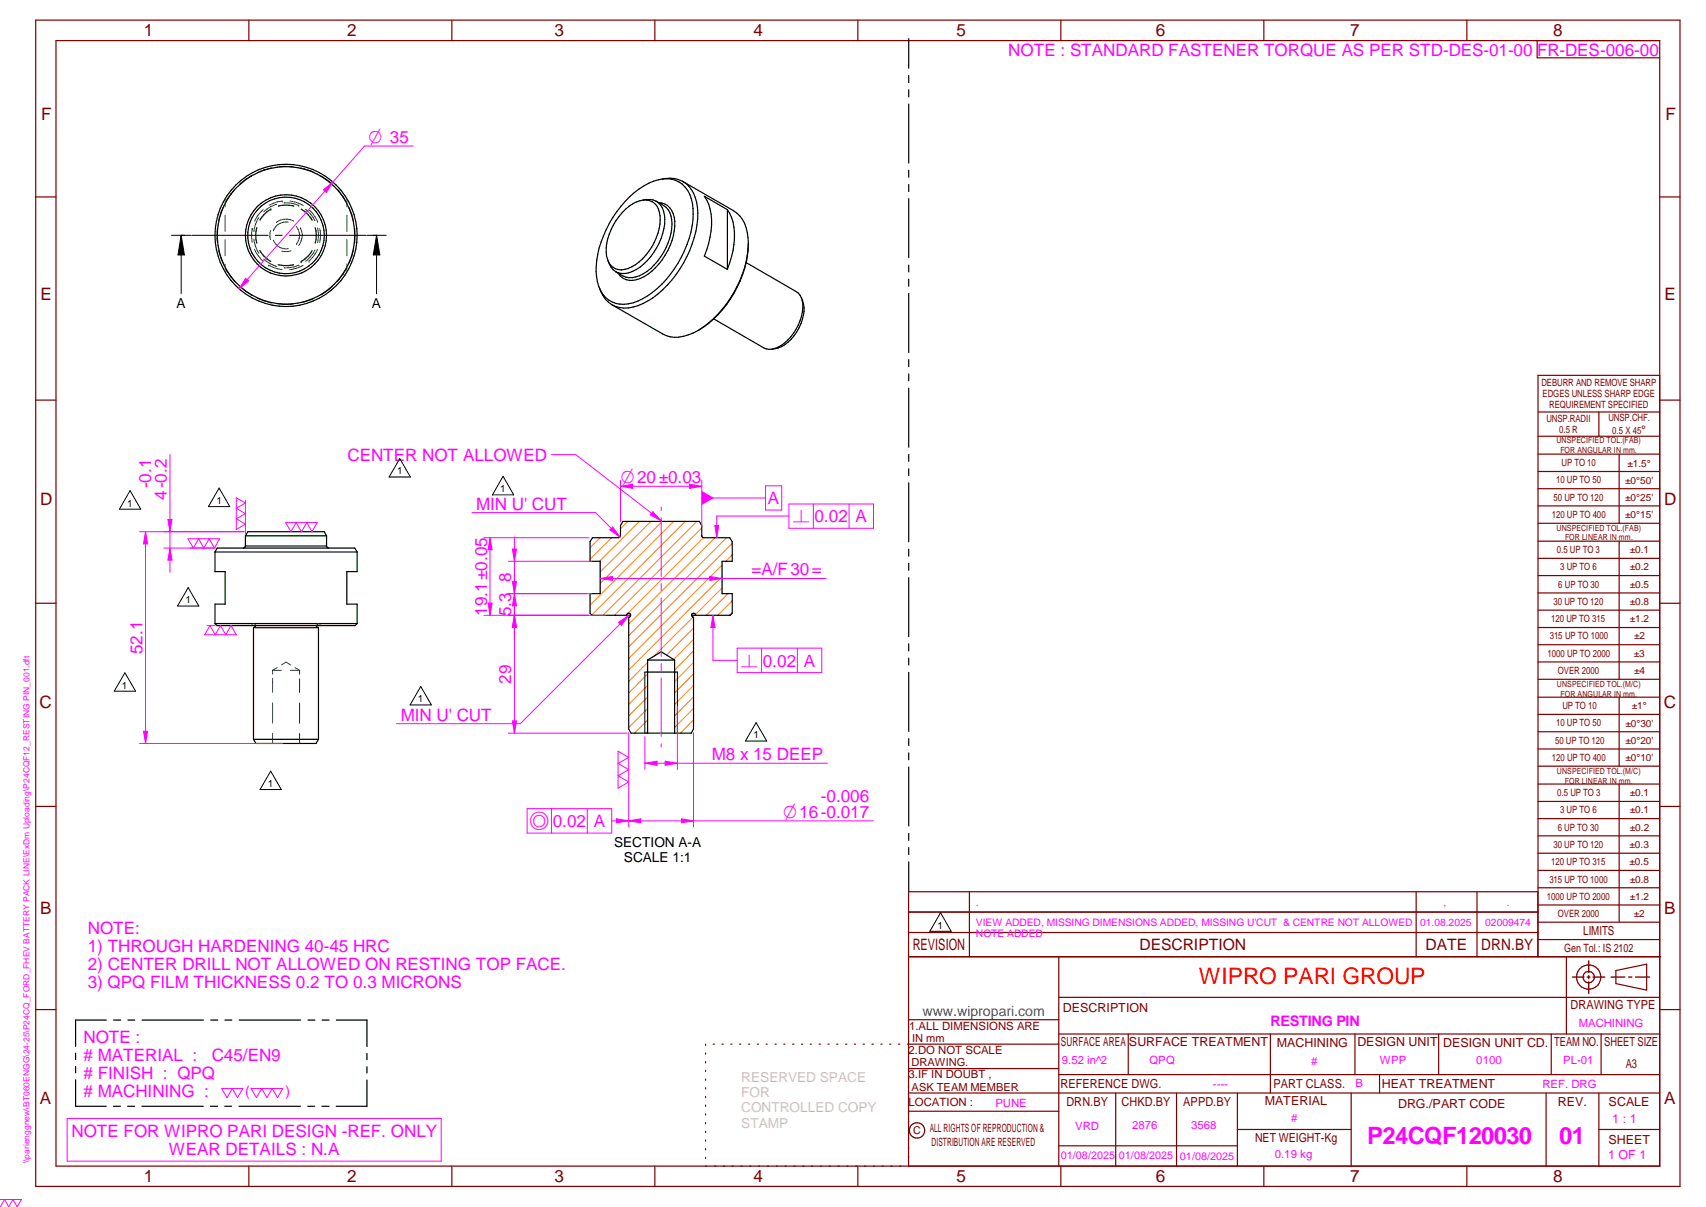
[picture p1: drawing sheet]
<svg xmlns="http://www.w3.org/2000/svg" width="420mm" height="297mm" viewBox="0 0 420 297" stroke-linecap="round" stroke-linejoin="round" font-family="sans-serif">
<g fill="none" stroke="#800000" stroke-width=".3">
<path d="M8.8 5h405v287h-405zM13.8 10h395v277h-395zM61.3 5v5M111.3 5v5M161.3 5v5M211.3 5v5M261.3 5v5M311.3 5v5M361.3 5v5M378.6 10v4.2h30.2M8.8 48.5h5M408.8 48.5h5"/>
<path d="M8.8 98.5h5M408.8 92.4h-30v143.1M408.8 98.5h5M378.8 101.4h30M378.8 107.4h30M378.8 111.8h30M378.8 116h30M393.8 101.4v6M398.8 111.8v17M378.8 120.3h30M378.8 124.5h30M378.8 128.8h30"/>
<path d="M378.8 133.2h30M378.8 137.4h30M398.8 133.2v34M8.8 148.5h5M378.8 141.6h30M378.8 145.9h30M378.8 150.2h30M378.8 154.4h30M378.8 158.7h30M408.8 148.5h5M378.8 162.9h30M378.8 167.2h30"/>
<path d="M378.8 171.6h30M378.8 175.8h30M398.8 171.6v17M8.8 198.5h5M378.8 180.1h30M378.8 184.3h30M378.8 188.6h30M378.8 193h30M378.8 197.2h30M398.8 193v33.9M408.8 198.5h5M238.7 219.5v16"/>
<path d="M348.8 219.5v16M363.8 219.5v16M378.8 201.5h30M378.8 205.7h30M378.8 210h30M378.8 214.2h30M378.8 218.5h30M223.8 235.5h185.2M223.8 229.5h154.9M223.8 224.5h154.9M260.8 235.5v51.5M378.7 235.5v-16h-154.9v67.5"/>
<path d="M378.8 222.7h30M378.8 226.9h30M378.8 231.2h30M385.8 235.5v19M398 238.8l7.5-1.5v6.4l-7.5-1.6zM8.8 248.5h5M173.8 257v.3M173.8 259.1v.3M175.6 257h.3M177.8 257h.3M180 257h.3M182.1 257h.3"/>
<path d="M184.4 257h.2M186.5 257h.3M188.7 257h.3M190.9 257h.3M193 257h.3M195.2 257h.3M197.4 257h.3M199.5 257h.3M201.7 257h.3M203.9 257h.3M206.1 257h.3M208.2 257h.4"/>
<path d="M210.4 257h.3M212.6 257h.3M214.7 257h.4M216.9 257h.3M219.1 257h.3M221.3 257h.3M223.8 251h37M260.8 257h-37.3M260.8 245.4h148M260.8 254.5h148M277.9 254.5v10M312.9 254.5v14.5"/>
<path d="M333.7 254.5v10M354.3 254.5v10M382 254.5v10M394.3 254.5v10M408.8 248.5h5M173.8 261.2v.4M173.8 263.4v.3M173.8 265.6v.3M173.8 267.7v.3M173.8 269.8v.3M173.8 271.9v.4M173.8 274.1v.3"/>
<path d="M173.8 276.3v.3M173.8 278.4v.3M223.8 263h37M223.8 273.5h37M260.8 264.5h148M274.8 269v18M289.8 269v18M304.7 278h28.1M304.7 269v18M332.8 269v18M339.8 264.5v4.5M380.8 269v18"/>
<path d="M393.8 269v18M393.8 278h15M408.8 269h-185M61.3 287v5M111.3 287v5M161.3 287v5M173.8 280.5v.3M173.8 282.7v.3M173.8 284.8v.3M211.3 287v5M260.8 282h43.9M261.3 287v5"/>
<path d="M311.3 287v5M361.3 287v5"/>
<circle cx="391.3" cy="240.5" r="2.99"/>
<circle cx="391.3" cy="240.5" r="1.4"/>
<circle cx="225.9" cy="278.2" r="1.89"/>
</g>
<path d="M152.8 119.7l3-.5v1zM152.8 118.2v10.2M172.8 118.2v11.5M162.8 124.8v.8M162.8 127.4v14.5M162.8 143.6v1.7M162.8 147.2v14.3M162.8 163.3v1.8M162.8 166.8v14.4M162.8 183v.9M16.5 275.3h92.2v10.5h-92.2z" fill="none" stroke="#f0f" stroke-width=".25"/>
<g fill="none" stroke="#000" stroke-width=".3">
<path d="M223.8 9.5v7.3M223.8 18.6v1.7M223.8 22.1v1.7M223.8 25.6v14.5M223.8 41.9v1.7M223.8 45.4v1.7M223.8 48.9v14.5M223.8 65.2v1.7M223.8 68.7v1.7M223.8 72.2v14.5M223.8 88.5v1.8M223.8 92v1.7"/>
<path d="M223.8 95.5v14.6M223.8 111.8v1.7M223.8 115.4v1.7M223.8 118.8v14.5M223.8 135.2v1.7M223.8 138.6v1.8M154.3 151.4l.3-.4h.6a.51 .51 0 0 1 .1 .6 .51 .51 0 0 1-.5 .3v27.5l.6 1h14.9l.5-1v-27.5a.51 .51 0 0 1-.4-.3 .51 .51 0 0 1 .1-.6h.5l.3 .4M155.3 151.4h-9.5l-.5-.5v-4.8h2.5v-8h-2.5v-4.8l.6-1 6.7-.1 .2-.4v-2.5l.6-1h18.8l.6 1v2.5l.3 .4 6.6 .1 .6 1v4.8h-2.5v8h2.5v4.8l-.5 .5h-9.5M223.8 142.2v14.5M223.8 158.5v1.7M158.8 165.4h8M159.5 162.4v18"/>
<path d="M159.5 162.4h6.6M166.1 162.4v18M166.1 162.4l-3.3-2-3.3 2M223.8 162v1.7M223.8 165.5v14.5M223.8 181.8v1.7M223.8 185.3v1.7M223.8 188.8v14.5M223.8 205.1v1.7M223.8 208.6v1.7M223.8 212.1v7.2"/>
<circle cx="70.4" cy="57.9" r="10"/>
<circle cx="70.4" cy="57.9" r="16.9"/>
<circle cx="70.4" cy="57.9" r="9.4"/>
<circle cx="70.4" cy="57.9" r="17.5"/>
</g>
<path d="M391.3 236.5v2.9M387.3 240.5h2.8M390.9 240.5h.7M391.3 240.1v.7M391.3 241.6v2.9M392.3 240.5h3M396.8 240.5h3.4M401.1 240.5h.8M402.8 240.5h3.5" fill="none" stroke="#800000" stroke-width=".34"/>
<g fill="none" stroke="#008000" stroke-width=".25">
<path d="M53.5 56.2v3.5M54.9 51.1l-1.1 3.3M55.4 48.9v2M55.4 53v3.9M55.4 59v3.9M57.8 46.6l-2.1 2.8M61.9 43.2l-2.8 2.1M61.9 43.2h.1M62.1 56.2h.1M62.1 56.2l-.1 1.1 .1 2.3M62.5 58.9a7.5 7.5 0 0 0 1.3 3.4M63.2 56a6.7 6.7 0 0 0 0 3.8"/>
<path d="M63.3 56a7.3 7.3 0 0 0 0 3.9M63.7 53.6a7.7 7.7 0 0 0-1.2 3.4M64.3 53.7l-.3 .4M64.3 53.8l-.3 .4M64.8 51.6a7.5 7.5 0 0 0-2.1 2.8M66.7 56.7l-.2 1.4 .1 .9M66.7 51.4h.1M66.7 51.4l-1.8 1.4-.6 .9M66.7 51.5l-.9 .6-1.5 1.7M66.7 51.5h.1M67 41.3l-3.4 1.1M67.3 59.1a3.2 3.2 0 0 0 3.7 2.1"/>
<path d="M68.1 50.3a7.2 7.2 0 0 0-3.1 1.8M68.7 41h3.6M68.8 50.6l-.2 .1M69.5 49.5l-1.1 .2-2.1 .8M69.5 49.5h.1M70 50a7.1 7.1 0 0 1 3.6 .5M71 50.5l1.4 .2M71 54.7a3.3 3.3 0 0 0-3.7 2.1M71 50.5l1.3 .3M71 50.5h-1.1l-1.4 .3M71.4 49.5a7.6 7.6 0 0 1 3.3 1.1M72.3 54.4a4 4 0 0 0-4.3 .4"/>
<path d="M73 55.8a3.3 3.3 0 0 1 .1 4.2M73.1 60h.1M73.6 50.5h.1M74 56.1a4.1 4.1 0 0 1-.4 4.3M74 56.1h.1M74 41.3l3.4 1.1M74.2 51.5a7 7 0 0 1 2.6 2.7M74.2 51.5a7.3 7.3 0 0 1 2.8 2.7M75.2 51.5a7.1 7.1 0 0 1 2.3 2.8M76.2 51.7l.8 .8 1.2 2M77.6 56l.2 .8M77.7 56l.1 .8"/>
<path d="M77.8 56.8v2.2l-.2 .8M77.8 56.8l.1 1.1-.2 1.9M78.2 56.1a7.9 7.9 0 0 1 0 3.6M78.2 54.5h.1M78.7 56.3a6.9 6.9 0 0 1 0 3.3M79 43.3l2.1 1.3 .7 .7M83.1 46.6l2.1 2.9M85.4 48.9v2M85.4 53v3.9M85.4 59v3.9M86 51.1l1.1 3.3M87.4 59.6h.1"/>
<path d="M87.4 56.2v3.4M53.8 61.5l1.1 3.3M55.4 65v1.9M55.7 66.5l2.1 2.8M59.1 70.6l2.8 2M62.7 61.3a8.1 8.1 0 0 0 2 2.9M63.6 73.4l3.3 1.1M64 61.6l.3 .5M64 61.7l.3 .4M64.3 62.1l.6 .9 1.7 1.4M64.3 62.1l.7 .9 1.7 1.3M65 63.8a8.3 8.3 0 0 0 3.1 1.8"/>
<path d="M66.2 65.3h.1M66.2 65.3l1.1 .5 2.2 .6M68.4 65.2a7.4 7.4 0 0 0 3.9 0M71.7 61.7l-1.5 .2-.8-.1M72.2 74.8l-2.2 .1-1.3-.1M72.3 65.1a7 7 0 0 1-3.7 0M73.6 65.3a8.1 8.1 0 0 1-3.6 .6M73.6 65.3h.1M74.2 64.3h.1M74.2 64.4h.1M74.6 65.3l-1.5 .7-1.8 .4M76.1 64.3h.1"/>
<path d="M76.9 61.6a6.8 6.8 0 0 1-2.7 2.7M76.9 61.7a7.2 7.2 0 0 1-2.7 2.7M77.3 73.4l-3.3 1.1M77.6 61.5a8.2 8.2 0 0 1-2.3 2.8M78.2 61.4l-1.2 2-.9 .9M81.8 70.5l-2.8 2.1M85.2 66.4l-2.1 2.9M85.4 65v1.9M87.1 61.5l-1.1 3.3"/>
</g>
<path d="M42.2 57.9h4.8M44.6 57.9l.8 4.8h-1.6zM44.6 57.9v14.4M47.2 57.9h18.8M67.8 57.9h1.7M71.3 57.9h18.8M90.3 57.9h4.8M92.7 57.9l.8 4.8h-1.6zM92.7 57.9v14.4M158.8 165.4v15M166.8 165.4v15" fill="none" stroke="#000" stroke-width=".25"/>
<path d="M44.6 57.9l.8 4.8h-1.6zM92.7 57.9l.8 4.8h-1.6z" fill="#000"/>
<g fill="none" stroke="#ff8000" stroke-width=".25">
<path d="M147.8 132.3l-2.5 2.5M150.6 132.3l-5.3 5.3M154.6 128.3l-1.8 1.8M157.5 128.3l-9.9 9.8M160.3 128.3l-12.5 12.5M163.1 128.3l-15.3 15.3M165.9 128.3l-20.6 20.6M168.8 128.3l-23.1 23M171.6 128.3l-23.1 23.1M172.8 129.9l-21.5 21.5M173.3 132.3l-18.7 18.7M176.1 132.3l-21.3 21.3"/>
<path d="M177.8 139.1l-23 23M178.9 132.3l-24.1 24.1M180.3 136.6l-1.5 1.5M180.3 133.7l-25.5 25.5M154.4 151.2l-.2 .2M170.7 151.9l-9.6 9.6M170.8 154.6l-6.6 6.6M170.8 157.4l-4.9 4.9M177.8 141.9l-23 23M177.8 144.7l-6.5 6.6M179.3 146.1l-5.4 5.3M180.3 147.9l-3.5 3.5"/>
<path d="M180.3 150.7l-.7 .7M159.5 163l-4.7 4.7M159.5 165.9l-4.7 4.7M159.5 168.7l-4.7 4.7M159.5 171.5l-4.7 4.7M159.5 174.4l-4.7 4.6M159.5 177.2l-3.2 3.2M170.8 160.2l-4.7 4.7M170.8 177.2l-3.2 3.2M170.8 163l-4.7 4.7M170.8 165.9l-4.7 4.6M170.8 168.7l-4.7 4.7"/>
<path d="M170.8 171.5l-4.7 4.7M170.8 174.3l-4.7 4.7M159.5 180l-.4 .4"/>
</g>
<path d="M152.8 119.7l3-.5v1z" fill="#f0f"/>
<path d="M169.8 119.2l3 .5-3 .5z" fill="none" stroke="#f0f" stroke-width=".25"/>
<path d="M169.8 119.2l3 .5-3 .5z" fill="#f0f"/>
<path d="M152.8 119.7h20M147.8 142.4l3-.5v.9z" fill="none" stroke="#f0f" stroke-width=".25"/>
<path d="M147.8 142.4l3-.5v.9z" fill="#f0f"/>
<path d="M174.8 141.9l3 .5-3 .4z" fill="none" stroke="#f0f" stroke-width=".25"/>
<path d="M174.8 141.9l3 .5-3 .4z" fill="#f0f"/>
<path d="M147.8 142.4h55.6M154.8 180.3v23.2M170.8 180.3v23.2M154.8 202l3-.5v1z" fill="none" stroke="#f0f" stroke-width=".25"/>
<path d="M154.8 202l3-.5v1z" fill="#f0f"/>
<path d="M167.8 201.5l3 .5-3 .5z" fill="none" stroke="#f0f" stroke-width=".25"/>
<path d="M167.8 201.5l3 .5-3 .5z" fill="#f0f"/>
<path d="M125.2 151.4h19.7M126.2 177.4h1l-.5 3zM125.2 180.4h29.3M154.8 202h60.3" fill="none" stroke="#f0f" stroke-width=".25"/>
<path d="M126.2 177.4h1l-.5 3z" fill="#f0f"/>
<path d="M126.7 151.4l.5 3h-1z" fill="none" stroke="#f0f" stroke-width=".25"/>
<path d="M126.7 151.4l.5 3h-1z" fill="#f0f"/>
<path d="M125.2 151.4h19.7M125.2 146.1h20.5M126.7 151.4l.5 3h-1zM126.7 151.4v29" fill="none" stroke="#f0f" stroke-width=".25"/>
<path d="M126.7 151.4l.5 3h-1z" fill="#f0f"/>
<path d="M126.2 143.1h1l-.5 3z" fill="none" stroke="#f0f" stroke-width=".25"/>
<path d="M126.2 143.1h1l-.5 3z" fill="#f0f"/>
<path d="M125.2 138.1h20.5M125.2 146.1h19.2M126.7 146.1l.5 3h-1zM126.7 140.1v17.3" fill="none" stroke="#f0f" stroke-width=".25"/>
<path d="M126.7 146.1l.5 3h-1z" fill="#f0f"/>
<path d="M126.2 135.1h1l-.5 3z" fill="none" stroke="#f0f" stroke-width=".25"/>
<path d="M126.2 135.1h1l-.5 3z" fill="#f0f"/>
<path d="M126.7 132.1v20M172.8 122.6h15.7" fill="none" stroke="#f0f" stroke-width=".25"/>
<path d="M172.8 120.8l3 1.8-3 1.6z" fill="#f0f"/>
<path d="M188.5 119.5h4v6h-4zM150.7 202h4.1" fill="none" stroke="#f0f" stroke-width=".25"/>
<path d="M151.8 201.5l3 .5-3 .5z" fill="#f0f"/>
<path d="M175.6 151.4v11.1M129.8 199h20.9v6h-20.9zM135.8 199v6M144.6 199v6M151.8 201.5l3 .5-3 .5z" fill="none" stroke="#f0f" stroke-width=".25"/>
<path d="M175.6 151.4l.5 3h-1z" fill="#f0f"/>
<path d="M176.5 127v5.3M175.6 151.4l.5 3h-1zM181.6 159.5h20.8v6h-20.8zM187.6 159.5v6M196.4 159.5v6M175.6 162.5h6" fill="none" stroke="#f0f" stroke-width=".25"/>
<path d="M176.1 129.3h.9l-.5 3z" fill="#f0f"/>
<path d="M119.2 132.3h25.8M120.7 132.3l.5 3h-1zM176.1 129.3h.9l-.5 3zM176.5 127h17.8M194.3 124h20.8v6h-20.8zM200.3 124v6M209.1 124v6M119.2 151.4h30" fill="none" stroke="#f0f" stroke-width=".25"/>
<path d="M120.7 132.3l.5 3h-1z" fill="#f0f"/>
<path d="M120.2 148.4h1l-.5 3z" fill="none" stroke="#f0f" stroke-width=".25"/>
<path d="M120.2 148.4h1l-.5 3z" fill="#f0f"/>
<path d="M101.8 35.9h-12l-30.9 35.2M60.5 68.5l.7 .6-2.3 2zM120.7 132.3v19.1" fill="none" stroke="#f0f" stroke-width=".25"/>
<g fill="none" stroke="#000" stroke-width=".3">
<path d="M153.2 52.3a7.1 7.1 0 0 1 6.8-2.9 3.8 3.8 0 0 1 2.5 3.7 14 14 0 0 1-7.8 13 3.7 3.7 0 0 1-5.3-3.1 14.1 14.1 0 0 1 3.8-10.7zM155.1 48.4a14 14 0 0 1 9.3-4.4 6.5 6.5 0 0 1 6.1 6.1 24.1 24.1 0 0 1-5.4 17.4 18.6 18.6 0 0 1-10.3 7.3 6.3 6.3 0 0 1-7.7-5.4 21.6 21.6 0 0 1 3-14.5 29.2 29.2 0 0 1 5-6.5zM158.3 49.2a4 4 0 0 1 5.3 3.8 15 15 0 0 1-7.8 13.8 4.7 4.7 0 0 1-4.1 .1M161.7 49.5a5.7 5.7 0 0 1 3.7 6.8 15.5 15.5 0 0 1-7.9 11.6 5.3 5.3 0 0 1-5.8-1M162.2 49.9a4.3 4.3 0 0 1 4 4.6 16 16 0 0 1-8.5 14 4.2 4.2 0 0 1-5.5-1.3M163.1 44.1a6.7 6.7 0 0 1 8.5 5.7 22.5 22.5 0 0 1-3.3 14.9 23.3 23.3 0 0 1-11.2 10.5 7.5 7.5 0 0 1-6.4-.2M168.2 44.7l12.5 7.2a7.9 7.9 0 0 1 3.5 6.6l.1 1.4M179.1 51.6l-5.6-3.3a12.7 12.7 0 0 1 1.4 10l-1.4 4.7 5.6 3.3M179.1 51.6a13.2 13.2 0 0 1 1.4 10l-1.4 4.7M179.1 51.6v14.7M184.3 59.9a26.6 26.6 0 0 1-8.5 18.6M184.3 59.9a27.8 27.8 0 0 1-11.2 20.7"/>
<path d="M147.6 70.8a7.6 7.6 0 0 0 3.1 4.2M149.7 64.1a4.8 4.8 0 0 0 2 2.8M150.7 75l12.5 7.2a7.8 7.8 0 0 0 7.5-.2l1.2-.7M175.8 78.5l-1.2 1-2.7 1.8M183.8 64.6l12.3 7.2a4.1 4.1 0 0 1 1.6 4.1 12.5 12.5 0 0 1-6 9.5 3.9 3.9 0 0 1-3.6 .2l-12.3-7.1M197.3 73.3a7.8 7.8 0 0 1-.5 7.4 8.7 8.7 0 0 1-6.7 5.2M172.3 81.1l-.4 .2M18.6 259.2v1.6M26.2 251h-7.6v6.5M28 251h1.7M31.5 251h1.7M35 251h15.1"/>
<path d="M51.9 251h1.7M55.4 251h1.7M58.9 251h15.1M75.9 251h1.6M79.3 251h1.8M82.8 251h7.6v6.6M90.4 259.2v1.6M18.6 265.7v6.5h7.6M18.6 262.5v1.5M27.9 272.2h1.8M31.4 272.2h1.7M35 272.2h15.1"/>
<path d="M51.8 272.2h1.8M55.4 272.2h1.7M58.9 272.2h15.1M75.8 272.2h1.7M79.3 272.2h1.7M90.4 265.8v6.4h-7.6M90.4 262.5v1.6"/>
</g>
<path d="M60.5 68.5l.7 .6-2.3 2z" fill="#f0f"/>
<path d="M79.7 46.7l2.3-1.9-1.6 2.6z" fill="none" stroke="#f0f" stroke-width=".25"/>
<path d="M79.7 46.7l2.3-1.9-1.6 2.6z" fill="#f0f"/>
<g fill="none" stroke="#f0f" stroke-width=".25">
<path d="M34.4 130.9h25.7M35.8 130.9l.6 3h-1.1zM46.3 132.6h7.8l-1.3 2.3-1.3-2.3-1.3 2.3-1.3-2.3-1.3 2.3zM46.9 134.9h6.2M58.2 122.5l2.2 1.3-2.2 1.3 2.2 1.3-2.2 1.3 2.2 1.3-2.2 1.3zM60.4 123.1v8.3M70.3 128.6h7.8l-1.3 2.3-1.2-2.3-1.4 2.3-1.3-2.3-1.2 2.3zM51 154h2M51.7 154l1.3 2.2 1.3-2.2 1.3 2.2 1.3-2.2 1.3 2.2h-7.8zM34.4 183h35.1M152.2 184.9l2.6 1.5-2.6 1.5 2.6 1.5-2.6 1.5 2.6 1.5-2.6 1.6zM54.6 267.9h5.2l-1.3 2.2-1.3-2.2-1.3 2.2z"/>
<path d="M61.8 267.9h7.8l-1.2 2.2-1.4-2.2-1.3 2.2-1.2-2.2-1.3 2.2zM.1 295.2h5.2l-1.1 1.8-1-1.8-1.1 1.8-1-1.8-1 1.8"/>
</g>
<g fill="none" stroke="#000" stroke-width=".3">
<path d="M52.9 135.8h35.1M52.9 135.8l.6-.9h33.9l.6 .9M52.9 135.8v4.9h2.5v8h-2.5v4.8M60.4 131.9h20M60.4 134.4h20M60.4 131.9v2.5M60.4 134.4l-.5 .5M60.4 131.9l.6-1h18.9l.5 1M80.4 131.9v2.5M80.4 134.4l.5 .5M88 135.8v4.9h-2.6v8h2.6v4.8M52.9 153.5l.6 .5h33.9l.6-.5"/>
<path d="M52.9 153.5h35.1M62.4 154.5h16M62.4 154.5v27.4M62.9 154l-.5 .5M77.9 154l.5 .5M78.4 154.5v27.4M62.4 181.9l.6 1.1h14.8l.6-1.1M62.4 181.9h16"/>
</g>
<g fill="none" stroke="#008000" stroke-width=".25">
<path d="M62 153.9l-.1 .1M62.2 153.5l-.2 .2M62.5 153.5h-.2M62.7 153.5l.2 .2M62.9 153.7h.1M62.9 153.8v.2M78 153.9l-.1 .1M78.2 153.5h.1M78.2 153.5l-.2 .2M78.5 153.5h-.2M78.7 153.5l.2 .2M78.9 153.9v.1"/>
<path d="M67.1 165h2.2M67.1 165v.9M67.1 167v3.4M67.1 173v4.9M68.2 164.3l-1.1 .7M69.4 163.6l1-.7 1.1 .7M71.5 165h2.3M72.7 164.3l1.1 .7M73.8 165v.9M73.8 167v3.4M73.8 173v5M67.1 180.5v2.5"/>
<path d="M73.8 180.5v2.5"/>
</g>
<path d="M35.8 130.9l.6 3h-1.1z" fill="#f0f"/>
<path d="M35.3 180h1.1l-.6 3z" fill="none" stroke="#f0f" stroke-width=".25"/>
<path d="M35.3 180h1.1l-.6 3z" fill="#f0f"/>
<path d="M35.8 130.9v52.1M40.3 134.9h12.3M40.3 130.9h19.8M41.9 134.9l.5 2.9h-1.1z" fill="none" stroke="#f0f" stroke-width=".25"/>
<path d="M41.9 134.9l.5 2.9h-1.1z" fill="#f0f"/>
<path d="M41.3 127.8h1.1l-.5 3.1z" fill="none" stroke="#f0f" stroke-width=".25"/>
<path d="M41.3 127.8h1.1l-.5 3.1z" fill="#f0f"/>
<path d="M41.9 111.8v29M166.8 173.8v15.6M158.8 187.8l3-.5v1zM158.8 181.3v8.1" fill="none" stroke="#f0f" stroke-width=".25"/>
<path d="M158.8 187.8l3-.5v1z" fill="#f0f"/>
<path d="M163.8 187.3l3 .5-3 .5z" fill="none" stroke="#f0f" stroke-width=".25"/>
<path d="M163.8 187.3l3 .5-3 .5z" fill="#f0f"/>
<path d="M141.8 111.9l21 16.2M158.8 187.8h45" fill="none" stroke="#f0f" stroke-width=".25"/>
<path d="M32 120.7l2.7 4.6h-5.3zM54 120.1l2.6 4.6h-5.3zM46.3 144.6l2.7 4.5h-5.3zM30.8 165.6l2.6 4.5h-5.3zM186.2 177.8l2.6 4.6h-5.2zM66.7 189.8l2.6 4.5h-5.3z" fill="none" stroke="#000" stroke-width=".25"/>
<path d="M160.8 125.9l2 2.2-2.7-1.4z" fill="#f0f"/>
<path d="M135.8 111.9h6M160.8 125.9l2 2.2-2.7-1.4zM154.8 151.4l-26.7 26.7" fill="none" stroke="#f0f" stroke-width=".25"/>
<path d="M152.3 153.2l2.5-1.8-1.7 2.5z" fill="#f0f"/>
<path d="M146.7 126.2l6 6M152.3 153.2l2.5-1.8-1.7 2.5zM97.7 178.1h30.4" fill="none" stroke="#f0f" stroke-width=".25"/>
<path d="M150.2 130.4l.7-.7 1.8 2.5z" fill="#f0f"/>
<path d="M116.2 126.2h30.5M150.2 130.4l.7-.7 1.8 2.5z" fill="none" stroke="#f0f" stroke-width=".25"/>
<path d="M98.5 112.9l2.6 4.5h-5.3zM123.9 117.2l2.6 4.6h-5.2zM103.6 169l2.6 4.5h-5.2zM231.6 224.6l2.7 4.6h-5.3z" fill="none" stroke="#000" stroke-width=".25"/>
<g font-size="5.9" fill="#f0f">
<text x="336.8" y="281.6">P24CQF120030</text>
<text x="384" y="281.6">01</text>
</g>
<text font-size="5.6" fill="#f00" x="295.3" y="242.2">WIPRO PARI GROUP</text>
<g font-size="4.6" fill="#f0f">
<text x="90.8" y="35.2">O 35</text>
<text x="152.9" y="119">O20±0.03</text>
<text x="195.2" y="128.5">n</text>
<text x="182.5" y="164">n</text>
<text x="130.4" y="203.5">a</text>
<text x="192.9" y="201.3">O16-0.017</text>
</g>
<g font-size="4.2" fill="#800000">
<text x="35.4" y="9">1</text>
<text x="85.5" y="8.9">2</text>
<text x="136.6" y="9">3</text>
<text x="185.6" y="9">4</text>
<text x="235.6" y="9">5</text>
<text x="284.6" y="8.8">6</text>
<text x="332.6" y="9">7</text>
<text x="382.6" y="9">8</text>
<text x="10.1" y="29.6">F</text>
<text x="410.2" y="29.6">F</text>
<text x="9.9" y="73.9">E</text>
<text x="409.9" y="73.9">E</text>
<text x="9.9" y="124.2">D</text>
<text x="409.9" y="124.2">D</text>
<text x="9.7" y="174.3">C</text>
<text x="409.7" y="174.3">C</text>
<text x="9.9" y="225">B</text>
<text x="409.8" y="225">B</text>
<text x="9.8" y="271.7">A</text>
<text x="409.8" y="271.7">A</text>
<text x="35.4" y="291">1</text>
<text x="85.5" y="290.9">2</text>
<text x="136.6" y="291">3</text>
<text x="185.6" y="291">4</text>
<text x="235.6" y="291">5</text>
<text x="284.6" y="290.8">6</text>
<text x="332.6" y="291">7</text>
<text x="382.6" y="291">8</text>
</g>
<g font-size="4.2" fill="#f0f">
<text x="248.3" y="13.8">NOTE : STANDARD FASTENER TORQUE AS PER STD-DES-01-00 FR-DES-006-00</text>
<text x="85.6" y="113.4">CENTER NOT ALLOWED</text>
<text x="37.2" y="120.1" transform="rotate(-90 37.2 120.1)">-0.1</text>
<text x="41.1" y="123.1" transform="rotate(-90 41.1 123.1)">4-0.2</text>
<text x="117.3" y="125.4">MIN U' CUT</text>
<text x="189.1" y="124">A</text>
<text x="200.6" y="128.5">0.02 A</text>
<text x="125.9" y="143.3" transform="rotate(-90 125.9 143.3)">8</text>
<text x="185.1" y="141.6">=A/F30=</text>
<text x="120" y="151.5" transform="rotate(-90 120 151.5)">19.1±0.05</text>
<text x="125.9" y="151.7" transform="rotate(-90 125.9 151.7)">5.3</text>
<text x="35.1" y="161" transform="rotate(-90 35.1 161)">52.1</text>
<text x="187.9" y="164">0.02 A</text>
<text x="125.9" y="168.3" transform="rotate(-90 125.9 168.3)">29</text>
<text x="98.7" y="177.4">MIN U' CUT</text>
<text x="175.3" y="187.1">M8 x 15 DEEP</text>
<text x="202.2" y="197.4">-0.006</text>
<text x="136.1" y="203.5">0.02 A</text>
<text x="21.6" y="229.7">NOTE:</text>
<text x="21.6" y="234.2">1) THROUGH HARDENING 40-45 HRC</text>
<text x="21.6" y="238.7">2) CENTER DRILL NOT ALLOWED ON RESTING TOP FACE.</text>
<text x="21.6" y="243.2">3) QPQ FILM THICKNESS 0.2 TO 0.3 MICRONS</text>
<text x="20.6" y="256.6">NOTE :</text>
<text x="20.6" y="261.1"># MATERIAL :</text>
<text x="52.1" y="261.1">C45/EN9</text>
<text x="20.6" y="265.6"># FINISH : QPQ</text>
<text x="20.6" y="270.1"># MACHINING :</text>
<text x="17.6" y="279.7">NOTE FOR WIPRO PARI DESIGN -REF. ONLY</text>
<text x="41.6" y="284.2">WEAR DETAILS : N.A</text>
</g>
<g font-size="3.9" fill="#800000">
<text x="224.8" y="233.8">REVISION</text>
<text x="280.7" y="233.8">DESCRIPTION</text>
<text x="351.1" y="233.8">DATE</text>
<text x="364.8" y="233.8">DRN.BY</text>
</g>
<text font-size="3.6" fill="#f0f" x="312.9" y="252.6">RESTING PIN</text>
<text font-size="3.5" fill="#00f" x="227.2" y="250">www.wipropari.com</text>
<g font-size="3.5" fill="#f0f">
<text x="60.4" y="269.8">(</text>
<text x="70.3" y="269.8">)</text>
</g>
<g font-size="3.4">
<text x="43.5" y="75.9">A</text>
<text x="91.6" y="75.9">A</text>
<text x="151.2" y="208.5">SECTION A-A</text>
<text x="153.7" y="212.1">SCALE 1:1</text>
</g>
<g font-size="3.4" fill="#c0c0c0">
<text x="182.6" y="266.2">RESERVED SPACE</text>
<text x="182.6" y="270">FOR</text>
<text x="182.6" y="273.7">CONTROLLED COPY</text>
<text x="182.6" y="277.5">STAMP</text>
</g>
<g font-size="3.1" fill="#800000">
<text x="389.9" y="230.2">LIMITS</text>
<text x="261.8" y="249">DESCRIPTION</text>
<text x="386.8" y="248.4">DRAWING TYPE</text>
<text x="261.3" y="257.5">SURFACE AREA</text>
<text x="278" y="257.5">SURFACE TREATMENT</text>
<text x="314.5" y="257.6">MACHINING</text>
<text x="334.3" y="257.5">DESIGN UNIT</text>
<text x="355.4" y="257.6">DESIGN UNIT CD.</text>
<text x="382.8" y="257.3">TEAM NO.</text>
<text x="395.1" y="257.4">SHEET SIZE</text>
<text x="400.4" y="262.8">A3</text>
<text x="261.2" y="267.8">REFERENCE DWG.</text>
<text x="313.6" y="267.7">PART CLASS.</text>
<text x="340.3" y="267.7">HEAT TREATMENT</text>
<text x="262.6" y="272.2">DRN.BY</text>
<text x="276.2" y="272.1">CHKD.BY</text>
<text x="291.4" y="272.2">APPD.BY</text>
<text x="311.5" y="272">MATERIAL</text>
<text x="344.3" y="272.6">DRG./PART CODE</text>
<text x="383.7" y="272.2">REV.</text>
<text x="396.2" y="272.3">SCALE</text>
<text x="309.1" y="280.9">NET WEIGHT-Kg</text>
<text x="396.1" y="281.4">SHEET</text>
</g>
<g font-size="3.1" fill="#f0f">
<text x="397.1" y="276.4">1 : 1</text>
<text x="396.1" y="285.3">1 OF 1</text>
</g>
<text font-size="3" fill="#800000" x="404.2" y="106.8">°</text>
<g font-size="2.8" fill="#800000">
<text x="385.2" y="234.4">Gen Tol.: IS 2102</text>
<text x="223.9" y="253.4">1.ALL DIMENSIONS ARE</text>
<text x="223.8" y="259.3">2.DO NOT SCALE</text>
<text x="223.8" y="265.4">3.IF IN DOUBT ,</text>
<text x="223.8" y="272.2">LOCATION :</text>
<text x="229" y="278.7">ALL RIGHTS OF REPRODUCTION &amp;</text>
<text x="229.4" y="282.1">DISTRIBUTION ARE RESERVED</text>
</g>
<g font-size="2.8" fill="#f0f">
<text x="388.8" y="252.7">MACHINING</text>
<text x="261.5" y="261.9">9.52 in^2</text>
<text x="283.1" y="261.9">QPQ</text>
<text x="322.9" y="262">#</text>
<text x="339.8" y="262">WPP</text>
<text x="363.6" y="261.8">0100</text>
<text x="385" y="261.8">PL-01</text>
<text x="298.7" y="267.7">----</text>
<text x="333.8" y="267.5">B</text>
<text x="379.9" y="267.6">REF. DRG</text>
<text x="245.1" y="272.4">PUNE</text>
<text x="264.8" y="278">VRD</text>
<text x="278.8" y="277.7">2876</text>
<text x="293.4" y="277.7">3568</text>
<text x="318" y="276">#</text>
<text x="314" y="285">0.19 kg</text>
</g>
<g font-size="2.7" fill="#800000">
<text x="224.7" y="256.4">IN mm</text>
<text x="224.5" y="262.4">DRAWING.</text>
<text x="224.5" y="268.4">ASK TEAM MEMBER</text>
<text x="224.9" y="279.2">C</text>
</g>
<g font-size="2.7" fill="#f0f">
<text x="261.3" y="285.2">01/08/2025</text>
<text x="275.6" y="285.2">01/08/2025</text>
<text x="290.6" y="285.4">01/08/2025</text>
</g>
<g font-size="2.5" fill="#800000">
<text x="379.6" y="95">DEBURR AND REMOVE SHARP</text>
<text x="379.9" y="97.7">EDGES UNLESS SHARP EDGE</text>
<text x="381.5" y="100.5">REQUIREMENT SPECIFIED</text>
<text x="380.9" y="103.8">UNSP.RADII</text>
<text x="384" y="106.6">0.5 R</text>
<text x="396.1" y="103.6">UNSP.CHF.</text>
<text x="397.1" y="106.8">0.5 X 45</text>
<text x="383.2" y="119">10 UP TO 50</text>
<text x="384.6" y="114.7">UP TO 10</text>
<text x="400.3" y="119">±0°50'</text>
<text x="400.8" y="114.8">±1.5°</text>
<text x="382.6" y="123.2">50 UP TO 120</text>
<text x="400.3" y="123.2">±0°25'</text>
<text x="382.2" y="127.4">120 UP TO 400</text>
<text x="400.3" y="127.4">±0°15'</text>
<text x="383.4" y="136.1">0.5 UP TO 3</text>
<text x="401.4" y="136.1">±0.1</text>
<text x="384.2" y="140.4">3 UP TO 6</text>
<text x="401.4" y="140.3">±0.2</text>
<text x="382.6" y="148.8">30 UP TO 120</text>
<text x="383.8" y="144.6">6 UP TO 30</text>
<text x="401.4" y="148.9">±0.8</text>
<text x="401.4" y="144.7">±0.5</text>
<text x="382" y="153.1">120 UP TO 315</text>
<text x="401.4" y="153.1">±1.2</text>
<text x="381.2" y="161.6">1000 UP TO 2000</text>
<text x="381.7" y="157.4">315 UP TO 1000</text>
<text x="402.4" y="161.6">±3</text>
<text x="402.5" y="157.4">±2</text>
<text x="383.7" y="165.9">OVER 2000</text>
<text x="402.5" y="165.9">±4</text>
<text x="383.2" y="178.8">10 UP TO 50</text>
<text x="384.8" y="174.5">UP TO 10</text>
<text x="400.3" y="178.8">±0°30'</text>
<text x="401.9" y="174.6">±1°</text>
<text x="383" y="183">50 UP TO 120</text>
<text x="400.3" y="183.1">±0°20'</text>
<text x="382.2" y="187.3">120 UP TO 400</text>
<text x="400.3" y="187.3">±0°10'</text>
<text x="383.5" y="195.9">0.5 UP TO 3</text>
<text x="401.4" y="196">±0.1</text>
<text x="384.2" y="200.1">3 UP TO 6</text>
<text x="401.4" y="200.2">±0.1</text>
<text x="382.6" y="208.7">30 UP TO 120</text>
<text x="383.7" y="204.4">6 UP TO 30</text>
<text x="401.4" y="208.7">±0.3</text>
<text x="401.4" y="204.4">±0.2</text>
<text x="382" y="213">120 UP TO 315</text>
<text x="401.4" y="212.9">±0.5</text>
<text x="381" y="221.4">1000 UP TO 2000</text>
<text x="381.6" y="217.2">315 UP TO 1000</text>
<text x="401.4" y="221.4">±1.2</text>
<text x="401.4" y="217.2">±0.8</text>
<text x="383.7" y="225.7">OVER 2000</text>
<text x="402.4" y="225.7">±2</text>
</g>
<g font-size="2.5">
<text x="97.8" y="116.8">1</text>
<text x="31.4" y="124.7">1</text>
<text x="53.3" y="124">1</text>
<text x="123.2" y="121.2">1</text>
<text x="45.7" y="148.5">1</text>
<text x="30" y="169.5">1</text>
<text x="102.9" y="172.8">1</text>
<text x="185.5" y="181.7">1</text>
<text x="66" y="193.7">1</text>
<text x="230.9" y="228.6">1</text>
</g>
<g font-size="2.5" fill="#f0f">
<text x="240.4" y="222.8">.</text>
<text x="240.4" y="228">VIEW ADDED, MISSING DIMENSIONS ADDED, MISSING U'CUT &amp; CENTRE NOT ALLOWED</text>
<text x="349.7" y="228">01.08.2025</text>
<text x="355.5" y="223">,</text>
<text x="365.8" y="227.8">02009474</text>
<text x="371.1" y="222.9">.</text>
<text x="240.4" y="230.7">NOTE ADDED</text>
</g>
<g font-size="2.1" fill="#800000">
<text x="383.3" y="109.1">UNSPECIFIED TOL.(FAB)</text>
<text x="384.3" y="111.4">FOR ANGULAR IN mm.</text>
<text x="383.4" y="130.6">UNSPECIFIED TOL.(FAB)</text>
<text x="385.4" y="133">FOR LINEAR IN mm.</text>
<text x="383.4" y="169">UNSPECIFIED TOL.(M/C)</text>
<text x="384.3" y="171.4">FOR ANGULAR IN mm.</text>
<text x="383.4" y="190.5">UNSPECIFIED TOL.(M/C)</text>
<text x="385.4" y="192.8">FOR LINEAR IN mm.</text>
</g>
<text font-size="2.1" fill="#f0f" x="7.2" y="286.3" transform="rotate(-90 7.2 286.3)">\\parienggnew\BT060ENGG\24-25\P24CQ_FORD_FHEV BATTERY PACK LINE\ExDm Uploading\P24CQF12_RESTING PIN_001.dft</text>
</svg>
